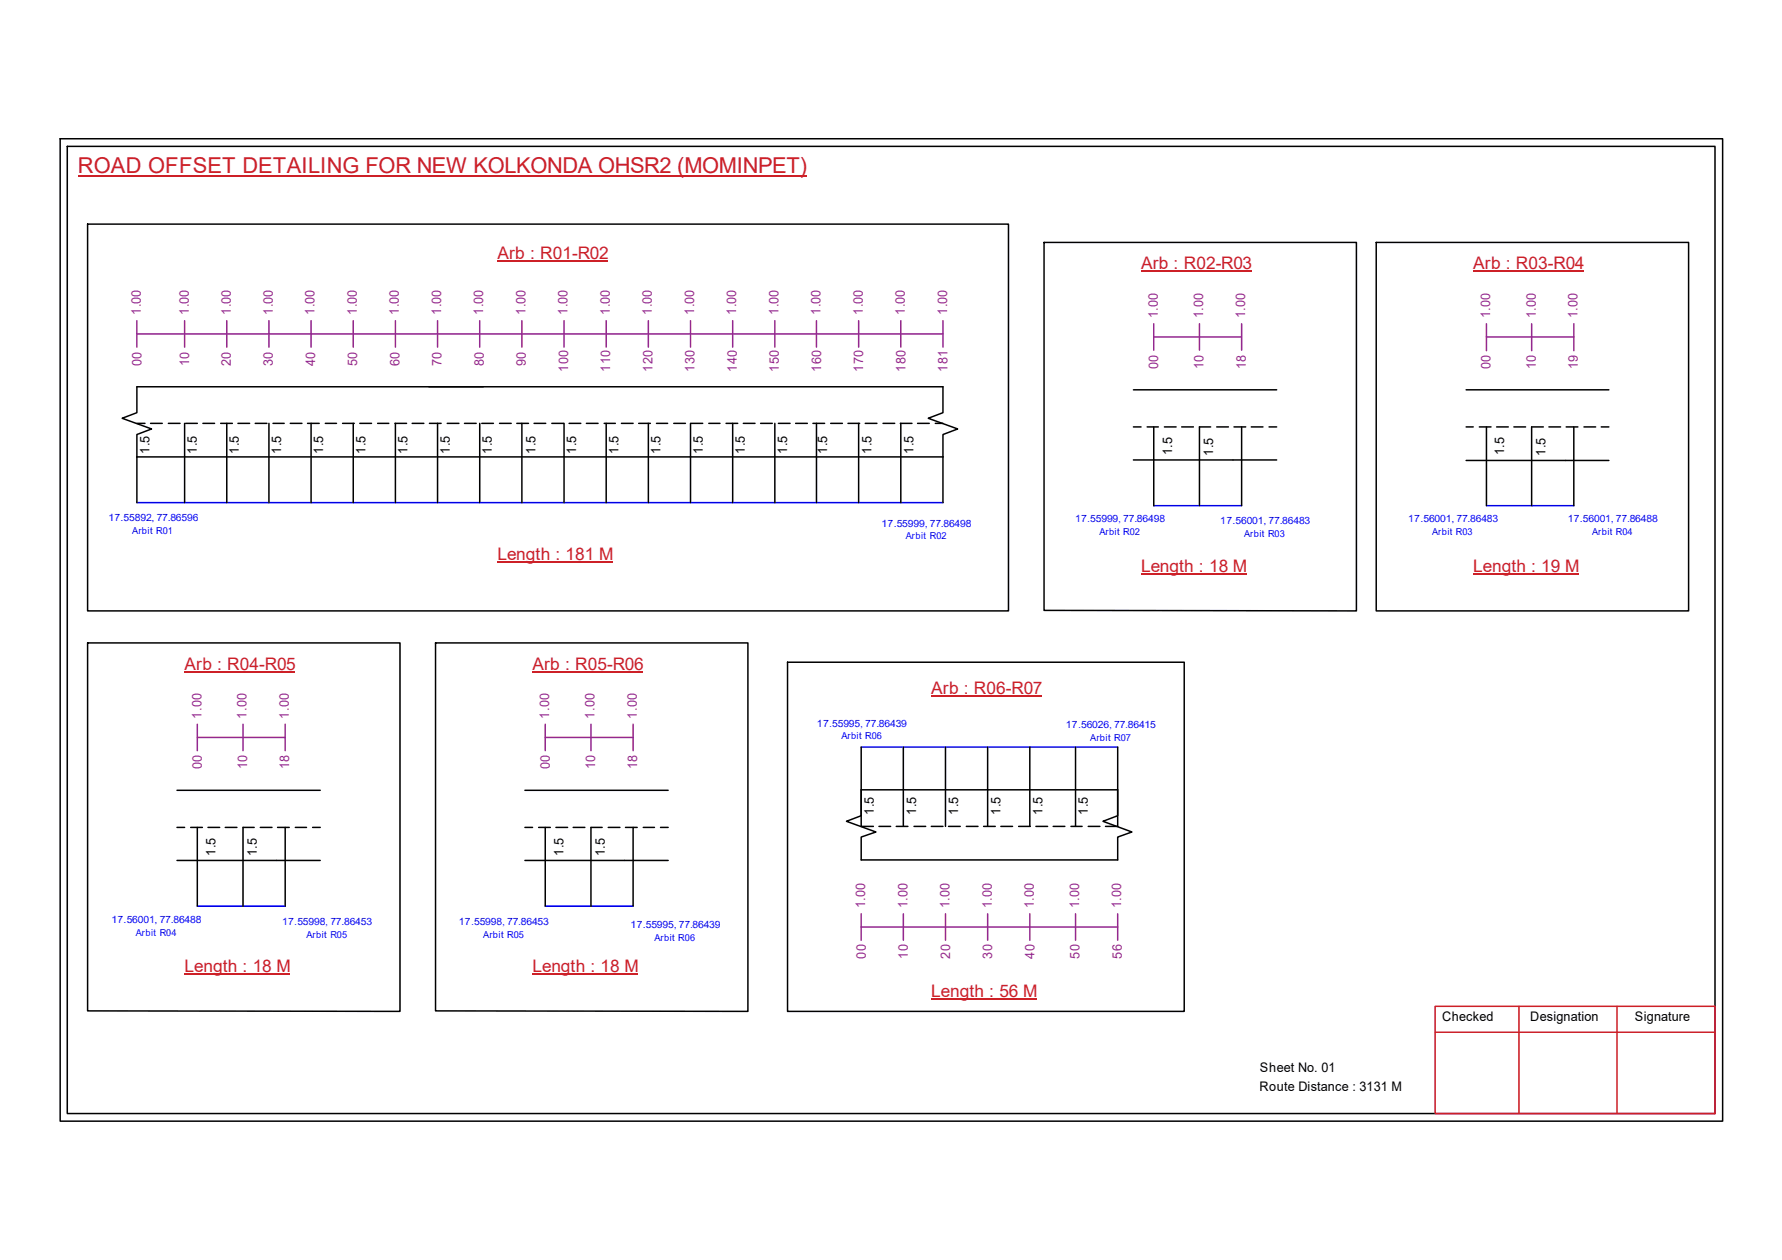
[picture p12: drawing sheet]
<svg xmlns="http://www.w3.org/2000/svg" width="297mm" height="210mm" viewBox="0 0 297 210" stroke-linecap="round" stroke-linejoin="round" font-family="sans-serif">
<g fill="none" stroke="#000" stroke-width=".25">
<path d="M10 23.1h277.1v163.7h-277.1zM11.2 24.4h274.7v161.1h-274.7zM14.6 37.3h153.5v64.5h-153.5zM174 40.4h52.1v61.4l-52.1-.1zM229.4 40.4h52.1v61.4h-52.1zM22.8 76.1v-3.7l2.5-.9-4.9-1.8 2.4-1v-4.3h134.4v4.3l-2.5 1 4.9 1.8-2.4 .9v3.7M22.8 76.1h134.4M22.8 70.5h1.4M22.8 76.1v7.6M25.1 70.5h1.9M28.1 70.5h1.9M30.8 70.5v13.2"/>
<path d="M30.9 70.5h2M33.8 70.5h2M36.8 70.5h1.9M37.8 70.5v13.2M39.7 70.5h1.9M42.5 70.5h2M44.8 70.5v13.2M45.5 70.5h1.9M48.4 70.5h1.9M51.3 70.5h1.9M51.9 70.5v13.2M54.2 70.5h1.9"/>
<path d="M57.1 70.5h2M58.9 70.5v13.2M60 70.5h1.9M62.9 70.5h1.9M65.8 70.5h2M65.9 70.5v13.2M68.7 70.5h2M71.6 70.5h1.9M72.9 70.5v13.2M74.5 70.5h2M77.4 70.5h2M80 70.5v13.2"/>
<path d="M80.3 70.5h2M83.3 70.5h1.9M86.1 70.5h2M87 70.5v13.2M89 70.5h2M92 70.5h1.9M94 70.5v13.2M94.9 70.5h1.9M97.7 70.5h2M100.7 70.5h1.9M101 70.5v13.2M103.6 70.5h1.9"/>
<path d="M106.5 70.5h1.9M108.1 70.5v13.2M109.4 70.5h1.9M112.3 70.5h2M115.1 70.5v13.2M115.2 70.5h1.9M118.1 70.5h1.9M121 70.5h2M122.1 70.5v13.2M123.9 70.5h2M126.8 70.5h1.9M129.2 70.5v13.2"/>
<path d="M129.7 70.5h2M132.6 70.5h2M135.5 70.5h2M136.1 70.5v13.2M138.5 70.5h1.9M141.3 70.5h2M143.1 70.5v13.2M144.2 70.5h2M147.2 70.5h1.9M150.1 70.5h1.9M150.2 70.5v13.2M152.9 70.5h2"/>
<path d="M155.9 70.5h1.3M157.2 76.1v7.6M188.9 76.6h23.9M188.9 71.1h1.3M188.9 64.9h23.9M191.2 71.1h1.9M192.3 71.1v13.1M194.1 71.1h1.9M197 71.1h1.9M201.8 71.1h-1.9v13.1M202.8 71.1h2M205.7 71.1h1.9"/>
<path d="M207 71.1v13.1M208.6 71.1h1.9M211.5 71.1h1.3M244.4 71.1h1.2M244.4 64.9h23.8M244.4 76.7h23.8M246.6 71.1h1.9M247.8 71.1v13.1M249.5 71.1h1.9M252.3 71.1h2M257.3 71.1h-2v13.1M258.2 71.1h1.9"/>
<path d="M261.1 71.1h1.9M262.3 71.1v13.1M264 71.1h2M266.9 71.1h1.3M14.6 107.1h52.1v61.4l-52.1-.1zM72.6 107.1h52.1v61.4l-52.1-.1zM131.3 110.3h66.1v58.2h-66.1zM29.5 137.8h1.3M29.5 131.7h23.9M31.8 137.8h1.9M32.9 137.8v13.2M34.7 137.8h1.9"/>
<path d="M37.5 137.8h2M42.4 137.8h-1.9v13.2M43.4 137.8h1.9M46.3 137.8h1.9M47.5 137.8v13.2M49.2 137.8h1.9M52.1 137.8h1.3M87.5 137.8h1.3M87.5 131.7h23.9M89.8 137.8h1.9M90.9 137.8v13.2M92.7 137.8h1.9"/>
<path d="M95.5 137.8h2M100.4 137.8h-1.9v13.2M101.4 137.8h1.9M104.3 137.8h1.9M105.5 137.8v13.2M107.2 137.8h1.9M110.1 137.8h1.3M143.5 131.6h42.8v4.3l-2.4 .9 4.8 1.8-2.4 .8v3.9h-42.8v-3.9l2.5-.8-4.9-1.8 2.4-.9zM143.5 124.5v13.2h2.1M146.5 137.7h2M149.4 137.7h1.9M150.6 124.5v13.2"/>
<path d="M152.4 137.7h1.9M155.2 137.7h2M157.6 124.5v13.2M158.1 137.7h2M161.1 137.7h1.9M164 137.7h1.9M164.6 124.5v13.2M166.8 137.7h2M169.8 137.7h1.9M171.7 124.5v13.2M172.7 137.7h1.9M175.6 137.7h1.9"/>
<path d="M178.5 137.7h1.9M179.3 124.5v13.2M181.4 137.7h1.9M186.3 124.5v13.2h-2M29.5 143.3h23.9M87.5 143.3h23.9"/>
</g>
<path d="M239.2 167.6h46.7v17.9h-46.7zM239.2 172h46.7M253.2 167.6v17.9M269.5 167.6v17.9" fill="none" stroke="#cc1f26" stroke-width=".25"/>
<path d="M13 29.3h121.5" fill="none" stroke="#cd2027" stroke-width=".25"/>
<path d="M22.8 83.7h134.4M192.3 84.2h14.7M247.8 84.2h14.5M143.5 124.5h42.8M32.9 151h14.6M90.9 151h14.6" fill="none" stroke="#00f" stroke-width=".25"/>
<g fill="none" stroke="#93278f" stroke-width=".25">
<path d="M22.8 55.6h134.4M22.8 53.4v4.4M30.8 53.4v4.4M37.8 53.4v4.4M44.8 53.4v4.4M51.9 53.4v4.4M58.9 53.4v4.4M65.9 53.4v4.4M72.9 53.4v4.4M80 53.4v4.4M87 53.4v4.4M94 53.4v4.4"/>
<path d="M101 53.4v4.4M108.1 53.4v4.4M115.1 53.4v4.4M122.1 53.4v4.4M129.2 53.4v4.4M136.1 53.4v4.4M143.1 53.4v4.4M150.2 53.4v4.4M157.2 53.4v4.4M192.3 56.1h14.7M192.3 53.9v4.4M199.9 53.9v4.4"/>
<path d="M207 53.9v4.4M247.8 56.1h14.5M247.8 53.9v4.5M255.3 53.9v4.5M262.3 53.9v4.5M32.9 122.9h14.6M32.9 120.6v4.5M40.5 120.6v4.5M47.5 120.6v4.5M90.9 122.9h14.6M90.9 120.6v4.5M98.5 120.6v4.5"/>
<path d="M105.5 120.6v4.5M143.5 154.4h42.8M143.5 152.2v4.4M150.6 152.2v4.4M157.6 152.2v4.4M164.6 152.2v4.4M171.7 152.2v4.4M179.3 152.2v4.4M186.3 152.2v4.4"/>
</g>
<path d="M82.9 43.4h18.5M190.2 45.2h18.5M245.6 45.2h18.4M82.9 93.6h19.2M190.2 95.6h17.6M245.6 95.6h17.6M30.8 111.9h18.4M88.8 111.9h18.4M155.2 116h18.5M30.8 162.3h17.6M88.8 162.3h17.6M155.2 166.4h17.6" fill="none" stroke="#cd2027" stroke-width=".17"/>
<text font-size="3.6" fill="#cd2027" x="13" y="28.9">ROAD OFFSET DETAILING FOR NEW KOLKONDA OHSR2 (MOMINPET)</text>
<g font-size="2.9" fill="#cd2027">
<text x="82.9" y="43.1">Arb : R01-R02</text>
<text x="190.2" y="44.9">Arb : R02-R03</text>
<text x="245.6" y="44.9">Arb : R03-R04</text>
<text x="82.9" y="93.2">Length : 181 M</text>
<text x="190.2" y="95.3">Length : 18 M</text>
<text x="245.6" y="95.3">Length : 19 M</text>
<text x="30.8" y="111.6">Arb : R04-R05</text>
<text x="88.8" y="111.6">Arb : R05-R06</text>
<text x="155.2" y="115.7">Arb : R06-R07</text>
<text x="30.8" y="162">Length : 18 M</text>
<text x="88.8" y="162">Length : 18 M</text>
<text x="155.2" y="166">Length : 56 M</text>
</g>
<g font-size="2.2" fill="#93278f">
<text x="23.5" y="52.5" transform="rotate(-90 23.5 52.5)">1.00</text>
<text x="31.5" y="52.5" transform="rotate(-90 31.5 52.5)">1.00</text>
<text x="38.5" y="52.5" transform="rotate(-90 38.5 52.5)">1.00</text>
<text x="45.5" y="52.5" transform="rotate(-90 45.5 52.5)">1.00</text>
<text x="52.4" y="52.5" transform="rotate(-90 52.4 52.5)">1.00</text>
<text x="59.5" y="52.5" transform="rotate(-90 59.5 52.5)">1.00</text>
<text x="66.5" y="52.5" transform="rotate(-90 66.5 52.5)">1.00</text>
<text x="73.5" y="52.5" transform="rotate(-90 73.5 52.5)">1.00</text>
<text x="80.6" y="52.5" transform="rotate(-90 80.6 52.5)">1.00</text>
<text x="87.6" y="52.5" transform="rotate(-90 87.6 52.5)">1.00</text>
<text x="94.6" y="52.5" transform="rotate(-90 94.6 52.5)">1.00</text>
<text x="101.6" y="52.5" transform="rotate(-90 101.6 52.5)">1.00</text>
<text x="108.7" y="52.5" transform="rotate(-90 108.7 52.5)">1.00</text>
<text x="115.7" y="52.5" transform="rotate(-90 115.7 52.5)">1.00</text>
<text x="122.7" y="52.5" transform="rotate(-90 122.7 52.5)">1.00</text>
<text x="129.7" y="52.5" transform="rotate(-90 129.7 52.5)">1.00</text>
<text x="136.8" y="52.5" transform="rotate(-90 136.8 52.5)">1.00</text>
<text x="143.8" y="52.5" transform="rotate(-90 143.8 52.5)">1.00</text>
<text x="150.8" y="52.5" transform="rotate(-90 150.8 52.5)">1.00</text>
<text x="157.9" y="52.5" transform="rotate(-90 157.9 52.5)">1.00</text>
<text x="193" y="53" transform="rotate(-90 193 53)">1.00</text>
<text x="200.5" y="53" transform="rotate(-90 200.5 53)">1.00</text>
<text x="207.6" y="53" transform="rotate(-90 207.6 53)">1.00</text>
<text x="248.4" y="53" transform="rotate(-90 248.4 53)">1.00</text>
<text x="256" y="53" transform="rotate(-90 256 53)">1.00</text>
<text x="262.9" y="53" transform="rotate(-90 262.9 53)">1.00</text>
<text x="23.6" y="61" transform="rotate(-90 23.6 61)">00</text>
<text x="31.5" y="61" transform="rotate(-90 31.5 61)">10</text>
<text x="38.5" y="61" transform="rotate(-90 38.5 61)">20</text>
<text x="45.5" y="61" transform="rotate(-90 45.5 61)">30</text>
<text x="52.5" y="61" transform="rotate(-90 52.5 61)">40</text>
<text x="59.6" y="61" transform="rotate(-90 59.6 61)">50</text>
<text x="66.6" y="61" transform="rotate(-90 66.6 61)">60</text>
<text x="73.6" y="61" transform="rotate(-90 73.6 61)">70</text>
<text x="80.6" y="61" transform="rotate(-90 80.6 61)">80</text>
<text x="87.7" y="61" transform="rotate(-90 87.7 61)">90</text>
<text x="94.7" y="62" transform="rotate(-90 94.7 62)">100</text>
<text x="101.7" y="62" transform="rotate(-90 101.7 62)">110</text>
<text x="108.8" y="62" transform="rotate(-90 108.8 62)">120</text>
<text x="115.8" y="62" transform="rotate(-90 115.8 62)">130</text>
<text x="122.8" y="62" transform="rotate(-90 122.8 62)">140</text>
<text x="129.8" y="62" transform="rotate(-90 129.8 62)">150</text>
<text x="136.9" y="62" transform="rotate(-90 136.9 62)">160</text>
<text x="143.9" y="62" transform="rotate(-90 143.9 62)">170</text>
<text x="150.9" y="62" transform="rotate(-90 150.9 62)">180</text>
<text x="157.9" y="62" transform="rotate(-90 157.9 62)">181</text>
<text x="193.1" y="61.5" transform="rotate(-90 193.1 61.5)">00</text>
<text x="200.6" y="61.5" transform="rotate(-90 200.6 61.5)">10</text>
<text x="207.6" y="61.5" transform="rotate(-90 207.6 61.5)">18</text>
<text x="248.5" y="61.5" transform="rotate(-90 248.5 61.5)">00</text>
<text x="256" y="61.5" transform="rotate(-90 256 61.5)">10</text>
<text x="263" y="61.5" transform="rotate(-90 263 61.5)">19</text>
<text x="33.6" y="119.7" transform="rotate(-90 33.6 119.7)">1.00</text>
<text x="41.1" y="119.7" transform="rotate(-90 41.1 119.7)">1.00</text>
<text x="48.1" y="119.7" transform="rotate(-90 48.1 119.7)">1.00</text>
<text x="91.6" y="119.7" transform="rotate(-90 91.6 119.7)">1.00</text>
<text x="99.1" y="119.7" transform="rotate(-90 99.1 119.7)">1.00</text>
<text x="106.1" y="119.7" transform="rotate(-90 106.1 119.7)">1.00</text>
<text x="33.7" y="128.2" transform="rotate(-90 33.7 128.2)">00</text>
<text x="41.2" y="128.2" transform="rotate(-90 41.2 128.2)">10</text>
<text x="48.2" y="128.2" transform="rotate(-90 48.2 128.2)">18</text>
<text x="91.6" y="128.2" transform="rotate(-90 91.6 128.2)">00</text>
<text x="99.2" y="128.2" transform="rotate(-90 99.2 128.2)">10</text>
<text x="106.2" y="128.2" transform="rotate(-90 106.2 128.2)">18</text>
<text x="144.2" y="151.3" transform="rotate(-90 144.2 151.3)">1.00</text>
<text x="151.3" y="151.3" transform="rotate(-90 151.3 151.3)">1.00</text>
<text x="158.3" y="151.3" transform="rotate(-90 158.3 151.3)">1.00</text>
<text x="165.3" y="151.3" transform="rotate(-90 165.3 151.3)">1.00</text>
<text x="172.3" y="151.3" transform="rotate(-90 172.3 151.3)">1.00</text>
<text x="179.9" y="151.3" transform="rotate(-90 179.9 151.3)">1.00</text>
<text x="186.9" y="151.3" transform="rotate(-90 186.9 151.3)">1.00</text>
<text x="144.3" y="159.7" transform="rotate(-90 144.3 159.7)">00</text>
<text x="151.3" y="159.7" transform="rotate(-90 151.3 159.7)">10</text>
<text x="158.4" y="159.7" transform="rotate(-90 158.4 159.7)">20</text>
<text x="165.4" y="159.7" transform="rotate(-90 165.4 159.7)">30</text>
<text x="172.4" y="159.7" transform="rotate(-90 172.4 159.7)">40</text>
<text x="180" y="159.7" transform="rotate(-90 180 159.7)">50</text>
<text x="187" y="159.7" transform="rotate(-90 187 159.7)">56</text>
</g>
<g font-size="2.2">
<text x="24.9" y="75.6" transform="rotate(-90 24.9 75.6)">1.5</text>
<text x="32.8" y="75.6" transform="rotate(-90 32.8 75.6)">1.5</text>
<text x="39.8" y="75.6" transform="rotate(-90 39.8 75.6)">1.5</text>
<text x="46.9" y="75.6" transform="rotate(-90 46.9 75.6)">1.5</text>
<text x="53.9" y="75.6" transform="rotate(-90 53.9 75.6)">1.5</text>
<text x="60.9" y="75.6" transform="rotate(-90 60.9 75.6)">1.5</text>
<text x="67.9" y="75.6" transform="rotate(-90 67.9 75.6)">1.5</text>
<text x="75" y="75.6" transform="rotate(-90 75 75.6)">1.5</text>
<text x="82" y="75.6" transform="rotate(-90 82 75.6)">1.5</text>
<text x="89.3" y="75.6" transform="rotate(-90 89.3 75.6)">1.5</text>
<text x="96.1" y="75.6" transform="rotate(-90 96.1 75.6)">1.5</text>
<text x="103.1" y="75.6" transform="rotate(-90 103.1 75.6)">1.5</text>
<text x="110.1" y="75.6" transform="rotate(-90 110.1 75.6)">1.5</text>
<text x="117.1" y="75.6" transform="rotate(-90 117.1 75.6)">1.5</text>
<text x="124.2" y="75.6" transform="rotate(-90 124.2 75.6)">1.5</text>
<text x="131.2" y="75.6" transform="rotate(-90 131.2 75.6)">1.5</text>
<text x="137.9" y="75.6" transform="rotate(-90 137.9 75.6)">1.5</text>
<text x="145.2" y="75.6" transform="rotate(-90 145.2 75.6)">1.5</text>
<text x="152.3" y="75.6" transform="rotate(-90 152.3 75.6)">1.5</text>
<text x="195.4" y="75.9" transform="rotate(-90 195.4 75.9)">1.5</text>
<text x="202.2" y="75.9" transform="rotate(-90 202.2 75.9)">1.5</text>
<text x="250.7" y="75.9" transform="rotate(-90 250.7 75.9)">1.5</text>
<text x="257.6" y="75.9" transform="rotate(-90 257.6 75.9)">1.5</text>
<text x="145.7" y="135.7" transform="rotate(-90 145.7 135.7)">1.5</text>
<text x="152.7" y="135.7" transform="rotate(-90 152.7 135.7)">1.5</text>
<text x="159.7" y="135.7" transform="rotate(-90 159.7 135.7)">1.5</text>
<text x="166.7" y="135.7" transform="rotate(-90 166.7 135.7)">1.5</text>
<text x="173.8" y="135.7" transform="rotate(-90 173.8 135.7)">1.5</text>
<text x="181.3" y="135.7" transform="rotate(-90 181.3 135.7)">1.5</text>
<text x="35.9" y="142.6" transform="rotate(-90 35.9 142.6)">1.5</text>
<text x="42.8" y="142.7" transform="rotate(-90 42.8 142.7)">1.5</text>
<text x="93.9" y="142.6" transform="rotate(-90 93.9 142.6)">1.5</text>
<text x="100.8" y="142.7" transform="rotate(-90 100.8 142.7)">1.5</text>
<text x="240.4" y="170.1">Checked</text>
<text x="255.1" y="170.1">Designation</text>
<text x="272.5" y="170.1">Signature</text>
<text x="210" y="178.6">Sheet No. 01</text>
<text x="209.9" y="181.7">Route Distance : 3131 M</text>
</g>
<g font-size="1.7" fill="#00f">
<text x="18.1" y="86.9">17.55892, 77.86596</text>
<text x="146.9" y="87.7">17.55999, 77.86498</text>
<text x="179.2" y="87">17.55999, 77.86498</text>
<text x="203.4" y="87.3">17.56001, 77.86483</text>
<text x="234.7" y="87">17.56001, 77.86483</text>
<text x="261.3" y="87">17.56001, 77.86488</text>
<text x="136.2" y="121.1">17.55995, 77.86439</text>
<text x="177.7" y="121.3">17.56026, 77.86415</text>
<text x="18.6" y="153.8">17.56001, 77.86488</text>
<text x="47" y="154.1">17.55998, 77.86453</text>
<text x="76.5" y="154.2">17.55998, 77.86453</text>
<text x="105.1" y="154.6">17.55995, 77.86439</text>
</g>
<g font-size="1.6" fill="#00f">
<text x="22.1" y="89">Arbit R01</text>
<text x="151" y="89.8">Arbit R02</text>
<text x="183.3" y="89.2">Arbit R02</text>
<text x="207.4" y="89.4">Arbit R03</text>
<text x="238.7" y="89.2">Arbit R03</text>
<text x="265.4" y="89.2">Arbit R04</text>
<text x="140.2" y="123.2">Arbit R06</text>
<text x="181.7" y="123.4">Arbit R07</text>
<text x="22.6" y="156">Arbit R04</text>
<text x="51.1" y="156.2">Arbit R05</text>
<text x="80.6" y="156.3">Arbit R05</text>
<text x="109.1" y="156.7">Arbit R06</text>
</g>
</svg>
